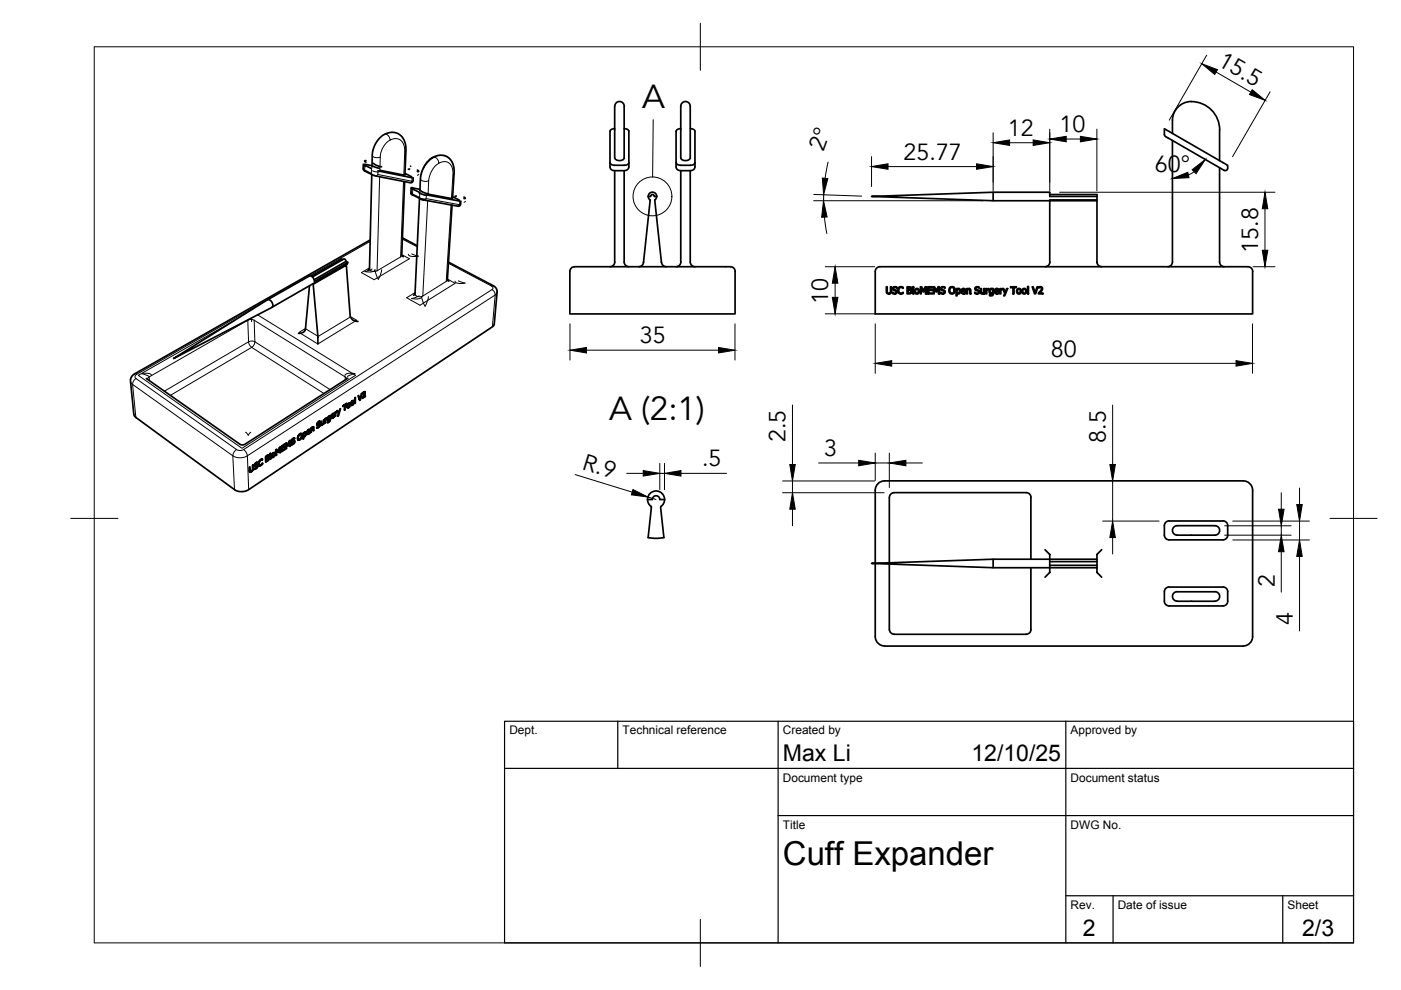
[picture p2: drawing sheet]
<svg xmlns="http://www.w3.org/2000/svg" width="297mm" height="210mm" viewBox="0 0 297 210" stroke-linecap="round" stroke-linejoin="round" font-family="sans-serif">
<!-- layer: Visible Narrow -->
<g fill="none" stroke="#000" stroke-width=".21">
<path d="M77.3 35l.3 .4M77.3 35v1M77.4 36.3l-.1-.3 1.4 .8M78.7 36.8l.1 .2M78.8 35.7l-.1 1.1M79 36.2l.7 .2h.7M79.7 37.3l.4-.3 7.2 1.4M80.1 36.2v.8M80.5 37.5l-.6 19.9 5-2.9 .7-16M80.6 33.3l-.1 2.8M81.5 28.5a1.08 1.08 0 0 1 1.2 1.2 1.94 1.94 0 0 1 2-.1 1.94 1.94 0 0 1 1.1 1.7v.9M82.7 29.7a4.4 4.4 0 0 0-2.1 3.6 1.32 1.32 0 0 1-1.7-.4"/>
<path d="M86.1 31.9l-.3 .3-.2 4.9M87.3 38.4l-.4 .3M87.4 37.7l-.1 .7M88.8 36.9l-.3 .3M90.9 38.3l-.1 2.9M91.8 33.4a1.07 1.07 0 0 1 1.2 1.2 1.86 1.86 0 0 1 2-.1 1.86 1.86 0 0 1 1 1.7v.9M93 34.6a4.9 4.9 0 0 0-2.1 3.7 1.36 1.36 0 0 1-1.8-.4M96.3 36.8l-.3 .3-.3 5M78.3 57a1.09 1.09 0 0 0 1.6 .4M78.5 51.2l-12.9 7.3M78.9 57l-1.5 .6a2.68 2.68 0 0 0 2-.2l.1-.2 .3 1.1 .4 .9 .4-.9 .3-1.1M85.2 54.1l-.3 .4"/>
<path d="M85.2 54l1.6 .9-7.5 4.4-2.7-1.5 1.7-1M85.3 50.7l3.2 1.6M87.2 40.7l.3 .4M87.3 53.8l1.4 .5a2.68 2.68 0 0 1-2-.2l-.1-.2M87.5 40.1v1M87.6 41.4l-.1-.3 1.5 .8M88.9 41.9l.7 .3h.7M89 41.9l.1 .2M89 40.8v1.1M89.9 42.4l.5-.3 7.1 1.3M90.4 41.3v.8M90.7 42.6l-1.1 20.2 5-3.1 1-16.2"/>
<path d="M94.8 59.3l-.2 .4M94.9 59.2l1.6 .9-7.5 4.6-2.8-1.6 1.8-1M95.1 55.8l9.1 4.8M97.2 59.5l1.4 .5a2.68 2.68 0 0 1-2-.1l-.1-.3M97.5 43.4l-.5 .3M97.5 42.6v.8M98.7 42.7l-.3 .2M28.6 79.3h.4M32.1 79.6a1.21 1.21 0 0 0-1.4-.5l-.7 .1 1.7 .7M51.9 68.1v.1M52.5 67.9l.7-.2 .7 .2M52.5 67.9l.2 4.6-17.9 10.4"/>
<path d="M52.5 67.9l-20.9 12M52.7 72.5l.7-.2a.45 .45 0 0 1 .5 .1 .45 .45 0 0 1 .1 .5l-.6 .8-.5-.6zM53.2 67.5l.1 .7M53.4 73.7l-17.3 10.1M53.4 73.7l15.3 9.7M53.9 67.9l.1 4.6 16 10.1M53.9 67.9l19.3 12M54.6 66.8l20.8 12.8-24.1 15.5-22-15.5 20.5-11.7M56.7 63.6l-27.7 15.7M64.8 69.7l2.6 1.6M73.1 79.6a1.21 1.21 0 0 1 1.5-.5l.7 .1-1.7 .6M73.2 79.9l.3 .4"/>
<path d="M73.2 79.9v.7M74.3 67.1l1.3 .8-8.2 5-4-2.4 1.4-.9M74.3 67.2l-6.9 4.2M88 62.3a1.11 1.11 0 0 0 1.6 .5M88.9 62.7l-1.6 .6a2.68 2.68 0 0 0 2-.2l.1-.2M89.4 62.9l.1 .7 .6 1.3 .4-.8 .3-1.2M104.2 60.6l.3 .4-.2 .4-53.1 34.1-1.1-.2-21.3-15-.2-.5 .4-.5M104.3 61.4l.5 .5 .2 .6 .4-.6M104.4 69.3l.6-6.8-52.5 34.1-.3-.7-.5-.6M104.6 60.6h-.4M27.7 80.8l.4 .7 .7 7M28.8 80.3l-.5 .5-.2 .7 21.3 15.1 .3 7.2"/>
<path d="M31.2 80.4l.4-.5 .1 .8M50.1 95.3l-.5 .6a.54 .54 0 0 0 .1 .9 3.1 3.1 0 0 0 2.8-.2l.2 7.2M52.1 91.6l.5 .7 .6-.7M52.9 99.6l.1 .1M54.1 98.7l.2 .1M56.5 96.7h.1M56.5 97.1l.1 .1M56.6 97.7l.1 .1M61.8 93.4l.3 .3M67.2 89.9l.3 .2M68.1 89.7l.1 .1M69.2 88.7h.1"/>
<path d="M71.3 87.3h.1M77 84h.1M77.2 83.7v.1"/>
</g>
<!-- layer: Visible -->
<g fill="none" stroke="#000" stroke-width=".36">
<path d="M77 34.8v1l.2 .3 2.3 1.2 7.5 1.4 .5-.2 .1-.8M77.3 34.8l1.6 .3M77.3 35l1.5 .7M77.6 34.1h-.3l.3 .3M78.8 37l-.5 20-.3 .3M78.9 35.4l.1-3.2 .3-1 .6-1.2 1-1.1 .9-.5 1.1-.3h1l.7 .3 .7 .7 .7 1.4 .1 1.4-.2 5.2M79 35.2l1.4 .5M79.2 34.6l.6 .5 1.1 .3M80.1 36.2l7.3 1.5M80.5 36.1l5.1 1M85.8 38.5l-.6 15.6 .3 .3M85.9 36.8l1.4 .7"/>
<path d="M86.9 35.8l-.3 .1M87 35.2h.1M87.2 39.8l-.1 1.2 .3 .3 2.3 1.1 7.3 1.3 .6-.2 .1-.9M87.4 39.8l1.6 .3M87.5 39.8h-.3l.3 .3M88.5 36.1l.2 .3h-.2M129.3 34.5a.89 .89 0 0 0 1 .5h2a.89 .89 0 0 0 1-.5M130.3 36.2v19.3a1.01 1.01 0 0 1-1 1.1M130.3 33.5v-9.5a3.3 3.3 0 0 1 .3-2.2 1.04 1.04 0 0 1 1.3-.1 1.04 1.04 0 0 1 .4 1.2v10.6M130.3 27.3a.89 .89 0 0 0-1 .6v7.5a.91 .91 0 0 0 1 .8h2a.91 .91 0 0 0 1-.8v-7.5M130.3 33.5a1.16 1.16 0 0 0 2.1 0M132.3 36.2v19.3a1.01 1.01 0 0 0 1 1.1"/>
<path d="M132.3 27.3a.89 .89 0 0 1 1 .6M143.3 34.5a.89 .89 0 0 0 1 .5h2a.89 .89 0 0 0 1.1-.5M144.3 36.2l.1 19.3a1.01 1.01 0 0 1-1 1.1M144.3 33.5v-9.5a3.5 3.5 0 0 1 .3-2.2 1.15 1.15 0 0 1 1.4 .1 1.15 1.15 0 0 1 .3 1.3v10.3M144.3 33.5a1.16 1.16 0 0 0 2 0M144.3 27.3a.88 .88 0 0 0-1 .6v7.5a.91 .91 0 0 0 1 .8h2a.91 .91 0 0 0 1-.8l.1-7.5a.89 .89 0 0 0-1-.6M146.3 36.2v19.3a1.01 1.01 0 0 0 1.1 1.1M248.6 29.8v25.7a1.01 1.01 0 0 1-1 1.1M258.6 35.6v19.9a1.01 1.01 0 0 0 1 1.1M258.6 27.6v6.5M258.6 27.5a5.9 5.9 0 0 0-7.6-5.7 4 4 0 0 0-2.4 3.7v2.8M259.5 36.1l.4 .1 .3-.2 .1-1-13.4-7.7v1.2l.2 .5 12.4 7.1"/>
<path d="M66.3 58.7l6.6-3.8 .3 .1 .2 .4 .3 .2-.2 .4-15.8 9.1M72.7 55l-.3-.1-6.4 3.7M73.4 55.4l-6.8 3.9M73.4 56.1v.1M73.7 55.6l-7 4.1a1.09 1.09 0 0 0-1.1-1.2l-8.8 5M78.5 50.9l-50 28.4-.7 .7-.1 .8 .7 7 .2 .6 21.1 15.4a2.83 2.83 0 0 0 3 0l51.9-34.6 .2-.5 .6-6.8-.2-.8-.5-.5-9.6-5M85.3 50.4l3.2 1.7M87.5 40.1l1.5 .7M88.9 40.9l1.4 .5M88.9 42.1l-.9 20.2-.3 .3M89 40.4l.3-3.4 .4-1.3 .6-1 .9-.9 .8-.6 1.1-.3h.9l.8 .3 .6 .5 .5 .8 .3 .9 .1 1.4-.4 5.3M89.1 40.3l.6 .5 1.1 .3"/>
<path d="M90.4 41.3l7.1 1.3M90.8 41.2l4.9 .9M95.8 43.5l-1 15.8 .4 .3M96 41.7l1.4 .7M96.8 41.5l-.3 .1M98.4 41.8l.2 .3h-.2M137.4 41.6h.5a.39 .39 0 0 1 .4-.4 .39 .39 0 0 1 .4 .4h.5M137.4 41.6l.4 1-1.4 13a1.01 1.01 0 0 1-1 1M137.4 41.6a.9 .9 0 0 1 .9-.9 .9 .9 0 0 1 .9 .9M139.2 41.6l-.4 1 1.4 13a1.06 1.06 0 0 0 1.1 1M155.9 57.6a1.3 1.3 0 0 0-1.6-1h-31.7a1.64 1.64 0 0 0-1.7 .6l-.1 9.4h35.1v-9M210.6 40.8v1.8"/>
<path d="M221.6 56.6a1 1 0 0 0 1-1.1v-12.9h10v13a1 1 0 0 0 1 1M222.6 41.2h10v1.4M232.6 41.6h-10v-.8h-12l-25.8 .8 25.8 1 22-.2M265.6 57.6a1.3 1.3 0 0 0-1.5-1h-76.8a1.61 1.61 0 0 0-1.7 .6v9.4h80v-9M56.7 63.5a1.11 1.11 0 0 1 1 1.7M56.7 63.5l-19.9 12.5 20.9-10.8M64.7 69.9v.1a1.31 1.31 0 0 1-1.4 .7M65.6 60.6l-.8 9.1M66.4 60.1v.2M67.4 71.4v1.5M67.4 71.4v.1M74.3 67.1l-.9-10.9-7 4.1 1 11"/>
<path d="M74.5 67.3v.1a1.34 1.34 0 0 0 1.4 .7M187.9 60.8h.2v.9a.35 .35 0 0 0 .3 .5 .35 .35 0 0 0 .4-.4v-1h.2v.9a.54 .54 0 0 1-.5 .7 .54 .54 0 0 1-.6-.7zM189.4 60.9l.1-.1a.44 .44 0 0 1 .7 .3 .46 .46 0 0 0-.8 .1l.1 .2a.52 .52 0 0 1 .7 .6 .52 .52 0 0 1-.8 .3l-.2-.1v-.2a.37 .37 0 0 0 .5 .2 .37 .37 0 0 0 .2-.5 .53 .53 0 0 1-.5-.2 .53 .53 0 0 1 0-.6zM190.6 60.9a.53 .53 0 0 1 .9 .2 .57 .57 0 0 0-.8 .1 .57 .57 0 0 0 0 .8 .57 .57 0 0 0 .8 0 .53 .53 0 0 1-.4 .4 .53 .53 0 0 1-.6-.3 .96 .96 0 0 1 .1-1.2zM192.3 60.8h.7a.34 .34 0 0 1 .3 .3 .34 .34 0 0 1-.2 .4 .42 .42 0 0 1 .2 .4 .42 .42 0 0 1-.3 .4h-.7zM192.5 61h.5v.3l-.5 .1zM192.5 61.6l.6 .1v.3l-.6 .1zM193.5 60.8h.2v.2h-.2zM193.5 61.2h.2v1.1h-.2zM194.2 61.4a.37 .37 0 0 1 .5 .3 .37 .37 0 0 1-.5 .4zM195.1 60.8h.3l.4 .9 .3-.9h.3v1.5h-.2v-1.3l-.4 .9h-.1l-.4-.9v1.3h-.2zM196.7 60.8h1v.2h-.8v.4h.7v.2h-.7v.5h.8v.2h-1z"/>
<path d="M197.9 60.8h.2l.4 .9 .4-.9h.3v1.5h-.2v-1.3l-.4 .9-.5-.9v1.3h-.2zM199.5 60.9l.7-.1 .2 .1v.2a.46 .46 0 0 0-.8 .1l.1 .2a.52 .52 0 0 1 .7 .6 .52 .52 0 0 1-.8 .3l-.2-.1v-.2a.37 .37 0 0 0 .5 .2 .37 .37 0 0 0 .2-.5 .53 .53 0 0 1-.6-.2 .53 .53 0 0 1 0-.6zM201.4 61a.72 .72 0 0 1 1.1 .6 .72 .72 0 0 1-1.1 .5 .98 .98 0 0 1 0-1.1zM201.6 61a.44 .44 0 0 1 .7 .3v.3a.51 .51 0 0 1-.7 .5 .51 .51 0 0 1-.2-.8zM202.7 61.2l.2 .1a.49 .49 0 0 1 .7 0 .49 .49 0 0 1 0 .6 .46 .46 0 0 1-.7 .3v.5h-.2zM202.9 61.5a.37 .37 0 0 1 .6 .2 .37 .37 0 0 1-.5 .4h-.1zM203.9 61.3l.4-.2a.47 .47 0 0 1 .4 .7h-.7a.45 .45 0 0 0 .3 .3 .45 .45 0 0 0 .4-.1 .5 .5 0 0 1-.6 .3 .5 .5 0 0 1-.3-.5zM204 61.4l.4-.1 .2 .3h-.6zM204.9 61.2l.8 .1 .1 1h-.2v-.9l-.2-.1-.3 .2v.8h-.2zM206.8 60.9l.2-.1a.43 .43 0 0 1 .6 .3l-.2-.1a.29 .29 0 0 0-.4 0 .29 .29 0 0 0 0 .4 .51 .51 0 0 1 .7 .6 .51 .51 0 0 1-.8 .3l-.2-.1v-.2a.37 .37 0 0 0 .5 .2 .37 .37 0 0 0 .2-.5 .53 .53 0 0 1-.6-.2 .53 .53 0 0 1 0-.6zM207.9 61.2h.2v.9l.2 .1 .3-.2v-.8h.1v1.1l-.1-.1-.4 .1-.2-.1zM209 61.2h.2v.2l.4-.2v.2l-.4 .1v.8h-.2z"/>
<path d="M209.8 61.3l.4-.2 .4 .1v1a.54 .54 0 0 1-.2 .5 .54 .54 0 0 1-.6 0v-.2a.4 .4 0 0 0 .4 0 .4 .4 0 0 0 .2-.3 .52 .52 0 0 1-.7-.2 .52 .52 0 0 1 .1-.7zM210 61.4h.4v.6a.38 .38 0 0 1-.5 0 .38 .38 0 0 1 .1-.6zM211 61.3l.3-.2a.47 .47 0 0 1 .5 .7h-.8a.44 .44 0 0 0 .3 .3 .44 .44 0 0 0 .5-.1 .5 .5 0 0 1-.6 .3 .5 .5 0 0 1-.4-.5zM211.1 61.4l.4-.1 .1 .3h-.6zM212 61.2h.2v.2l.4-.2v.2l-.4 .1v.8h-.2zM212.6 61.2h.2l.3 .8 .3-.8h.2l-.6 1.5h-.2l.2-.5zM214.3 60.8h1.2v.2h-.5v1.3h-.2v-1.3h-.5zM215.8 61.4a.37 .37 0 0 1 .5 .3 .37 .37 0 0 1-.5 .4zM216.8 61.3a.54 .54 0 0 1 .7 .1 .54 .54 0 0 1 0 .7 .54 .54 0 0 1-.7 .1l-.1-.5zM216.9 61.4a.37 .37 0 0 1 .6 .3 .37 .37 0 0 1-.6 .4zM217.9 60.7h.2v1.6h-.2zM218.8 60.8h.3l.4 1.3 .4-1.3h.2l-.5 1.5h-.2z"/>
<path d="M220.2 60.9a.53 .53 0 0 1 .8 .1 .53 .53 0 0 1-.2 .8l-.4 .3h.7v.2h-.9v-.2l.6-.7a.33 .33 0 0 0-.1-.4 .33 .33 0 0 0-.5 .1zM52.9 99.9l.2 .2h-.1M53 99.9v-.9l-.2 .1 .1 1M53.2 99.9l.1 .1-.2 .1M53.5 99.9l-.2 .1M53.5 99.6l.1 .2h-.2M53.6 99.4l.1 .1-.1 .2M53.6 99.1l.1 .2v.2M53.7 99.3v-.8l-.2 .1v1.1l-.3 .2-.3-.1 .2 .1M53.9 98.8l.2 .1h-.1M53.9 98.7l.3 .2h-.1M53.9 98.6l.2 .1 .5-.1 .1 .1"/>
<path d="M53.9 98.5l.2 .2M54 98.4v.2M54.2 98.2l-.1 .2M54.2 99.3l.1 .1-.2 .1M54.2 98.7l.2 .1-.2 .1M54.3 98.1l.2 .1h-.2M54.4 98.8l-.1-.2 .4 .3-.1 .2M54.4 98l.2 .2h-.1M54.4 98l.2 .2M54.5 98.6l.2 .3M54.5 99.2l-.2 .2M54.5 98.8l-.2 .4-.4 .1v.2h.2l-.2-.2"/>
<path d="M54.5 99l.1 .1-.2 .1M54.6 98.2v-.2l-.4 .2-.3 .4v.3M54.8 98.2l.2 .3M54.8 98.6l.3 .2h-.2M54.8 98l.1 .3M54.9 97.8v.3M55.1 97.7l-.1 .2M55.2 97.5l.1 .1-.2 .1M55.2 98.6l.1 .1-.2 .1M55.3 97.4l.1 .1-.1 .1M55.4 97.4v.1M55.4 97.4l.1 .1"/>
<path d="M55.4 98.5v.1l-.1-.1M55.4 98.6l-.1 .1M55.5 98.4v.1M55.6 98.3v.1M55.6 97.5l-.2-.1 .2 .1v-.2l-.6 .4-.2 .5 .1 .5M55.7 98.4v-.2l-.5 .4-.4-.2 .2 .2M56.3 97.2l.2 .1v.5M56.3 96.8l.2 .4M56.6 96.6l.1 .1-.2 .1M56.7 97.1h.1l-.3 .2M56.7 96.6v.1M56.7 96.5l.2 .1"/>
<path d="M56.7 97l.1 .1M56.7 97l.2 .1M56.8 96.6l.1 .2-.2 .2-.2 .2-.2-.1M56.9 97.1v.4l-.4 .3-.2-.1M56.9 96.5l.1 .1v.2M56.9 96.7l.1 .1-.2 .1 .3 .2M56.9 97.4l.1 .1-.1 .1M56.9 97l.2 .1v.2M56.9 97.2l.2 .1-.1 .2M57 96.6l-.1-.2-.6 .4v1.2l.5-.3v-.1M57.3 97.2l.1 .1-.1 .1-.1-.9 .2-.1v.9M57.3 96.2h.1l-.2 .1 .2-.2v.1"/>
<path d="M57.6 96.6l.2 .3M57.7 96.3v.3M57.8 96.1v.2M58 96l.1 .1h-.2M58 96l.3 .2-.1 .4M58.1 96.1v.6l-.3 .2-.2-.2M58.1 96.6l.1 .1-.2 .3M58.3 96.2l-.1-.3-.5 .3-.1 .6 .1 .2h.3l-.2-.1M58.5 95.4l.2 1.1M58.8 95.7l.2 .2-.4-.4 .4 .2 .2-.8 .3-.2v1.2M59 95.7l-.3-.5-.2 .2v1.2l.2-.1-.2-.1M59.2 94.9l-.2 1"/>
<path d="M59.3 95v1l.2-.1-.2-.1M59.7 95l.2 .1v.4M59.8 94.5l.1 .4M60.3 94.7h.1l-.5 .4M60.3 94.2h.1l-.5 .4M60.3 95.2l.1 .1v-.1l-.5 .3-.2-.1M60.4 94.7v-.1l-.5 .3-.2-.1M60.4 94.2v-.1l-.7 .5v1.2l.7-.5M60.6 94l.1 .1v1M60.9 94.4l.2 .1-.1 .1-.3-.5 .4 .2 .2-.8 .3-.1v1.1M61.1 94.3l-.3-.4-.2 .1v1.2l.1-.1-.1-.1M61.3 93.6l-.2 .9"/>
<path d="M61.4 93.6v1.1l.2-.2-.2-.1M61.7 93.5l.3 .2h-.1M61.8 93.4l.1 .1 .6-.1v.2M61.8 93.4l.1 .1M61.9 93.2v.2M62 94.1l.1 .1-.2 .1M62 93v.3M62.1 93.5l.1 .1-.2 .1M62.1 93.5l.1 .1M62.2 92.9l.1 .1-.2 .1M62.3 92.9l.1 .1h-.1M62.3 92.9l.2 .1v-.2l-.5 .2-.3 .5 .2 .2-.2-.1"/>
<path d="M62.3 93.4l.2 .3M62.3 94.1l-.2 .1M62.3 93.8l.1 .2h-.2M62.3 93.6l-.1 .4-.5 .2v.2l.2-.1-.2-.1M62.3 93.6l.2 .1-.1 .2M63.1 92.7l.2 .4M63.1 92.6l.1 .3M63.2 92.4l.1 .2M63.4 92.2l-.1 .2M63.5 92.1h.1l-.2 .2M63.5 93.2h.1l-.2 .1M63.6 92l.1 .1h-.1"/>
<path d="M63.6 92l.2 .1h-.1M63.7 93l.1 .1-.2 .1M63.8 92.1l.1 .5-.2 .4-.2 .2-.4-.2M63.8 91.9l.3 .4M63.8 92.8h.1l-.1 .3M63.9 92.2l.2 .1v.3M63.9 92.5l.2 .1-.2 .2M64 92l-.2-.1-.4 .3-.3 .7v.4h.3l-.3-.2M64.2 91.9l.2 .1v.5M64.2 92.6l.2 .4M64.2 92.5l.3 .1-.1 .1M64.3 91.9l.4-.3 .2 .3"/>
<path d="M64.4 91.9h-.2v1.2l.2-.1-.2-.1M64.4 91.8v.2M64.5 92.5v.1M64.5 91.7l.1 .1-.1 .1M64.6 91.6l.1 .2M64.6 91.8l.2 .1-.1 .4-.3 .2-.2-.1M64.6 91.6l.3 .3-.1 .4M64.7 92.2l-.1 .4M65 91.7l.2 .2M65.1 91.5l.1 .1h-.1M65.2 91.4v.1M65.2 91.3v.1"/>
<path d="M65.3 91.2v.1M65.4 91.1l.3 .3M65.5 91.2h-.1M65.5 91.8l-.1 .1M65.5 91.9l-.1 .1M65.6 91.2v.1l-.4 .3M65.6 91l.1 .3M65.6 91.8v.1M65.6 91.3l.1 .1-.5 .4M65.6 91.7l.1 .1M65.7 91.8v-.2l-.4 .3-.3-.1M65.7 91.1h-.2l-.4 .3-.1 .6 .3 .1 .1-.1-.1-.1"/>
<path d="M65.9 90.9h.1v.7M66 90.8h-.1v.9l.1-.1-.1-.1M66.1 90.8l-.1 .1M66.1 90.6v.2M66.3 90.5h.2v.2zM66.3 90.5l-.3 .3M66.3 90.6l.1 .8 .1-.1-.1-.1M66.4 90.7l-.2-.1v.1M66.5 90.7v.6M67.2 90l.1 .2M67.2 89.8l.2 .2 .4-.1 .1 .1M67.2 90.1v.1"/>
<path d="M67.2 89.8l.2 .2M67.3 89.6v.3M67.4 90.6h.1l-.2 .2M67.5 89.5l-.1 .2M67.5 90l.1 .1h-.2M67.5 89.9l.1 .2M67.6 89.4l.1 .1h-.2M67.7 89.9l.2 .3M67.7 90.5l-.2 .1M67.7 89.5h.2l-.2-.2 .2 .2v-.2l-.5 .2-.2 .6M67.7 90.3l.1 .1h-.2M67.7 90.1l-.2 .4-.3 .1v.2h.1l-.1-.2"/>
<path d="M67.8 90.1v.3M68.1 89.8l.2 .2 .2-.2 .1-.7 .1-.1v.8M68.1 90l.2 .1-.1 .1M68.2 89.9v-.6l-.1 .1v.7l.1 .1-.1-.1M68.3 90v.1M68.5 89.8l-.1 .2M68.5 89.7l.2 .1h-.1M68.9 88.9l.1 .1v.6M69 88.9v-.2l-.1 .1v.9l.1-.1-.1-.1M69.1 88.8l-.1 .2M69.2 88.7l-.1 .2M69.2 88.6v.2"/>
<path d="M69.2 88.6l.1 .1M69.3 88.7v-.1l-.3 .3-.1-.1M69.4 88.8l.2 .2M69.5 88.5v.4M69.6 89.4l.1 .1-.1 .1M69.6 88.3l.1 .1-.1 .2M69.7 88.3v.1M69.7 89v.2M69.8 88.2v.1M69.8 88.9v.2M69.9 89.2l-.2 .3M69.9 88.3v.6l-.2 .2-.3-.2"/>
<path d="M69.9 88.9l-.1 .4-.4 .2v.2v-.2M69.9 88.8l.2 .1-.1 .3M70.1 88.9v-.8l-.7 .6v.5h.3l-.3-.2M70.2 88.3l.2 .2M70.3 88.1v.1h-.1M70.3 88l.1 .1M70.4 87.9v.1M70.5 87.8v.1M70.6 87.7l.3 .3M70.7 87.8h-.1M70.7 88.4l-.1 .1M70.7 88.6h-.1"/>
<path d="M70.7 87.8l.1 .1-.5 .3M70.7 88.4l.1 .1M70.7 87.6l.2 .3M70.8 87.9l.1 .1-.6 .3M70.8 88.3v.1M70.9 88.3v-.1l-.4 .3-.3-.1M70.9 87.7l-.2-.1-.4 .4-.1 .6h.4l-.1-.1M71 87.5l.2 .1v.6M71.2 87.5v-.2l-.2 .1v.9l.2-.1-.2-.1M71.2 87.4v.2M71.3 87.3h.1l-.1 .2M71.4 87.3l.1-.1-.3 .3-.1-.1"/>
<path d="M71.4 87.3h.1M71.6 87.4l.2 .1 .4-.9-.4 1.6M71.8 87.5l-.2-.5-.1 .1 .3 .7-.2 .4 .1-.1M73 86v1l.2-.1M73.1 85.8l.1 1.1-.2-.1M73.4 85.6h.1l-.3 .3M73.5 85.6v-.1l-.8 .6v.1l.3-.2-.1-.1M73.6 86l.2 .3M73.7 85.8v.3M73.7 80.2l-21.7 14a1.06 1.06 0 0 1-1.2-.1l-19.8-13.8M73.8 85.6h.1l-.1 .2M73.9 85.5l.2 .1h-.2"/>
<path d="M74.1 86.1l-.2 .3M74.3 85.7l-.1-.3-.4 .2-.2 .4v.4h.3l-.3-.2 .2 .2 .2-.2 .1-.6 .2 .1-.1 .4M74.4 85.5l.1 .3M74.5 85.3v.3M74.6 85.1l-.1 .2M74.7 85l.2 .1h-.2M74.9 85.1l-.1 .6-.2 .1-.2-.1M74.9 85.6l-.2 .3M74.9 85.1l.2 .1-.1 .4M75.1 85.2l-.2-.3-.2 .1-.3 .4v.4l.1 .2 .2-.1-.3-.2M75.2 85.4l.1 .1-.1 .1v-1.3h.2l-.1 1.2M76.1 84.5l.2 .1 .5-1.2-.4 1.4"/>
<path d="M76.1 84.6l.3 .2-.2 .1-.3-1h.2l.2 .7M76.9 83.3v.2M77 83.3v.1M77 83.2v.1M77.1 83.2v.1M77.2 83.1l.2 .3M77.2 83.2l-.1-.1 .2 .1M77.2 83.6h.1l-.4 .7M77.2 83.2l.1 .3-.5 1 .6-.5M77.3 83.4v.2M77.3 83.3l.1 .2M77.4 83.2l-.2-.1-.3 .3"/>
<path d="M77.4 84.1l.1-.2-.6 .3M137.3 105.9l.1 .7 .7 .8-.7 6.6M137.3 105.9a1.81 1.81 0 0 1 1.8-1.8 1.81 1.81 0 0 1 1.8 1.8M137.3 105.9h1a.79 .79 0 0 1 .8-.8 .79 .79 0 0 1 .8 .8h1M140.8 114l-1.7 .1-1.7-.1M140.9 105.9l-.3 1-.5 .5 .7 6.6M185.6 119.4v-15.4a2 2 0 0 1 2-2h76a2 2 0 0 1 2 2v31a2 2 0 0 1-2 2h-76a2.04 2.04 0 0 1-2-2v-15.5M188.6 105.5v13.8M188.6 119.6v13.9M189.6 104.5h28a1.01 1.01 0 0 1 1 1v13.1M189.6 104.5a1.01 1.01 0 0 0-1 1M210.6 118.6v1.8"/>
<path d="M221.6 116.6l1 1M222.6 117.6v1h-12l-25.8 .9 25.8 .9h12v1M222.6 119.1h10M222.6 119.9h10M222.6 117.6h.1M232.6 117.6v2.8M232.6 118.6h-10v1.8h10M232.6 117.6h.1M233.6 116.6l-1 1M247.2 110.7l.7-.2 11.4-.1a.97 .97 0 0 1 1 1.1v2a1.01 1.01 0 0 1-1 1h-11.4a1.01 1.01 0 0 1-1-1v-2.1zM248.9 111.8a5.8 5.8 0 0 1 3.2-.3h4a3.5 3.5 0 0 1 2.2 .3 1.15 1.15 0 0 1 0 1.3 1.15 1.15 0 0 1-1.4 .4h-6.1a2.97 2.97 0 0 1-1.9-.3 1.01 1.01 0 0 1 0-1.4zM188.6 133.5a1.01 1.01 0 0 0 1 1"/>
<path d="M218.6 120.4v13.1a1.01 1.01 0 0 1-1 1h-28M222.6 121.4l-1 1M222.6 121.4h.1M232.6 121.4h.1M232.6 121.4l1 1M232.6 120.4v1M247.2 124.7l.7-.2h11.4a.97 .97 0 0 1 1 1v2a1.01 1.01 0 0 1-1 1h-11.4a1.01 1.01 0 0 1-1-1v-2zM248.9 125.7l.7-.2h6.5a3.7 3.7 0 0 1 2.2 .2 1.16 1.16 0 0 1-.1 1.4 1.16 1.16 0 0 1-1.3 .4h-6.1a2.18 2.18 0 0 1-2.1-.7l-.1-.3z"/>
<circle cx="194.4" cy="61.8" r=".56"/>
<circle cx="216" cy="61.8" r=".56"/>
</g>
<circle cx="209.8" cy="62.5" r=".18" fill="#000"/>
<!-- layer: BORDER -->
<path d="M20 9.9h267v190h-267zM148.5 4.9v10M15 109.9h10M282 109.9h10M148.5 194.9v10" fill="none" stroke="#000" stroke-width=".21"/>
<!-- layer: TITLEBLOCK -->
<path d="M107 152.9h180v47h-180zM131 152.9v10M165 152.9v47M226 152.9v47M107 162.9h180M165 172.9h122M226 189.9h61M236 189.9v10M272 189.9v10" fill="none" stroke="#000" stroke-width=".25"/>
<!-- layer: FD_Dimensions -->
<g fill="none" stroke="#000" stroke-width=".21">
<path d="M255.8 11.7l-7.9 13.8M257.8 15.3l7.4 4.2M269.3 19.5l-8 13.7M175.6 34.4l-.7 3.4M184.8 33.2v6.4M188.3 35.3h18.8M210.6 28.1v12.3M214.1 30.3h5M222.6 27.4v13M226.1 29.5h3M232.6 27.4v13M253.2 36.4l-1.2 .7"/>
<path d="M172.5 42.6h35.9M172.5 41.2l10.2 .4M174.6 41.3v1.2M174.8 46l.5 3.5M175 56.6h10.5M224.7 40.8h45.6M265.7 56.6h4.6M268.2 44.3v8.8M120.8 68.7v7.6M124.3 74.2h28M155.8 68.7v7.6M175 66.5h10.5"/>
<path d="M177.1 60v3M185.6 68.7v10.5M189.1 77h73M265.6 68.7v10.5M139.9 98.2v5.6M140.9 98.2v5.6M168 85.9v12.6M173.5 98.2h8.6M185.6 96.1v5.8M185.6 98.2h3M188.6 96.1v7.3M192.1 98.2h3.5"/>
<path d="M235.9 85.9v12.6M121.9 100.6l12.1 3.7M132.9 100.4h3.5M137.4 105.4l1.7 .5M139.9 100.4h1M144.4 100.4h9.7M165.9 104.5h21.6M165.9 102h19.6M168 102v2.5M168 108v3.5M233.8 110.5h11.9M235.9 102v8.5"/>
<path d="M235.9 114v3.5M259.7 111.5h14M259.7 113.5h14M261.4 110.5h16.2M261.4 114.5h16.2M271.7 104.5v3.5M271.7 111.5v2M271.7 117v8.6M275.5 103.5v3.5M275.5 110.5v4M275.5 118v15.8"/>
</g>
<g fill="#000" stroke="#000" stroke-width=".21">
<path d="M254.8 13.5l3.3 1.3-.6 1zM265.5 19l2.7 2.3-3.3-1.3zM174.3 37.8l1.2 .1-.9 3.4zM184.8 35.3l3.5-.6v1.2zM207.1 34.7l3.5 .6-3.5 .6zM210.6 30.3l3.5-.6v1.1zM219.1 29.7l3.5 .6-3.5 .5zM222.6 29.5l3.5-.6v1.2zM229.1 28.9l3.5 .6-3.5 .6zM248.6 37.9l3.2-1.4 .3 1.2zM252.8 36l2.7-2.2-1.9 3zM174.6 42.6l.8 3.4-1.2 .1z"/>
<path d="M268.2 40.8l.6 3.5h-1.2zM267.6 53.1h1.2l-.6 3.5zM120.8 74.2l3.5-.5v1.1zM152.3 73.7l3.5 .5-3.5 .6zM177.1 56.6l.6 3.4h-1.2zM176.5 63h1.2l-.6 3.5zM185.6 77l3.5-.5v1.1zM262.1 76.5l3.5 .5-3.5 .6zM136.4 99.8l3.5 .6-3.5 .5zM140.9 100.4l3.5-.6v1.1zM167.4 98.5h1.2l-.6 3.5zM182.1 97.6l3.5 .6-3.5 .6z"/>
<path d="M188.6 98.2l3.5-.6v1.2zM235.3 98.5h1.2l-.6 3.5zM134.2 103.8l3.2 1.6-3.5-.5zM168 104.5l.6 3.5h-1.2zM235.9 110.5l.6 3.5h-1.2zM271.1 108h1.1l-.5 3.5zM271.7 113.5l.5 3.5h-1.1zM274.9 107h1.2l-.6 3.5zM275.5 114.5l.6 3.5h-1.2z"/>
</g>
<!-- layer: Detail Boundary -->
<g fill="none" stroke="#000" stroke-width=".21">
<path d="M138.5 25.4l-.1 12.1"/>
<circle cx="138.3" cy="41.6" r="4.1"/>
</g>
<g font-size="7.1">
<text x="136.1" y="22.9">A</text>
<text x="129.1" y="89.1">A (2:1)</text>
</g>
<text font-size="7" x="166" y="183.4">Cuff Expander</text>
<g font-size="4.9">
<text x="258" y="13.7" transform="rotate(30 258 13.7)">15.5</text>
<text x="213.7" y="28.8">12</text>
<text x="224.6" y="28">10</text>
<text x="174.6" y="32.2" transform="rotate(-70 174.6 32.2)">2°</text>
<text x="191.6" y="33.9">25.77</text>
<text x="244.8" y="36.4">60°</text>
<text x="266.8" y="53.6" transform="rotate(-90 266.8 53.6)">15.8</text>
<text x="175.6" y="64.5" transform="rotate(-90 175.6 64.5)">10</text>
<text x="135.7" y="72.8">35</text>
<text x="222.8" y="75.6">80</text>
<text x="166.6" y="93.8" transform="rotate(-90 166.6 93.8)">2.5</text>
<text x="234.4" y="93.8" transform="rotate(-90 234.4 93.8)">8.5</text>
<text x="123.3" y="99.5" transform="rotate(17 123.3 99.5)">R.9</text>
<text x="148.9" y="98.9">.5</text>
<text x="174.8" y="96.7">3</text>
<text x="270.3" y="124.4" transform="rotate(-90 270.3 124.4)">2</text>
<text x="274.1" y="132.6" transform="rotate(-90 274.1 132.6)">4</text>
<text x="166" y="161.4">Max Li</text>
<text x="206" y="161.4">12/10/25</text>
<text x="229.6" y="198.6">2</text>
<text x="276.1" y="198.6">2/3</text>
</g>
<g font-size="2.5">
<text x="108" y="155.7">Dept.</text>
<text x="132" y="155.7">Technical reference</text>
<text x="166" y="155.7">Created by</text>
<text x="227" y="155.7">Approved by</text>
<text x="166" y="165.7">Document type</text>
<text x="227" y="165.7">Document status</text>
<text x="166" y="175.7">Title</text>
<text x="227" y="175.7">DWG No.</text>
<text x="227" y="192.7">Rev.</text>
<text x="237" y="192.7">Date of issue</text>
<text x="273" y="192.7">Sheet</text>
</g>
</svg>
